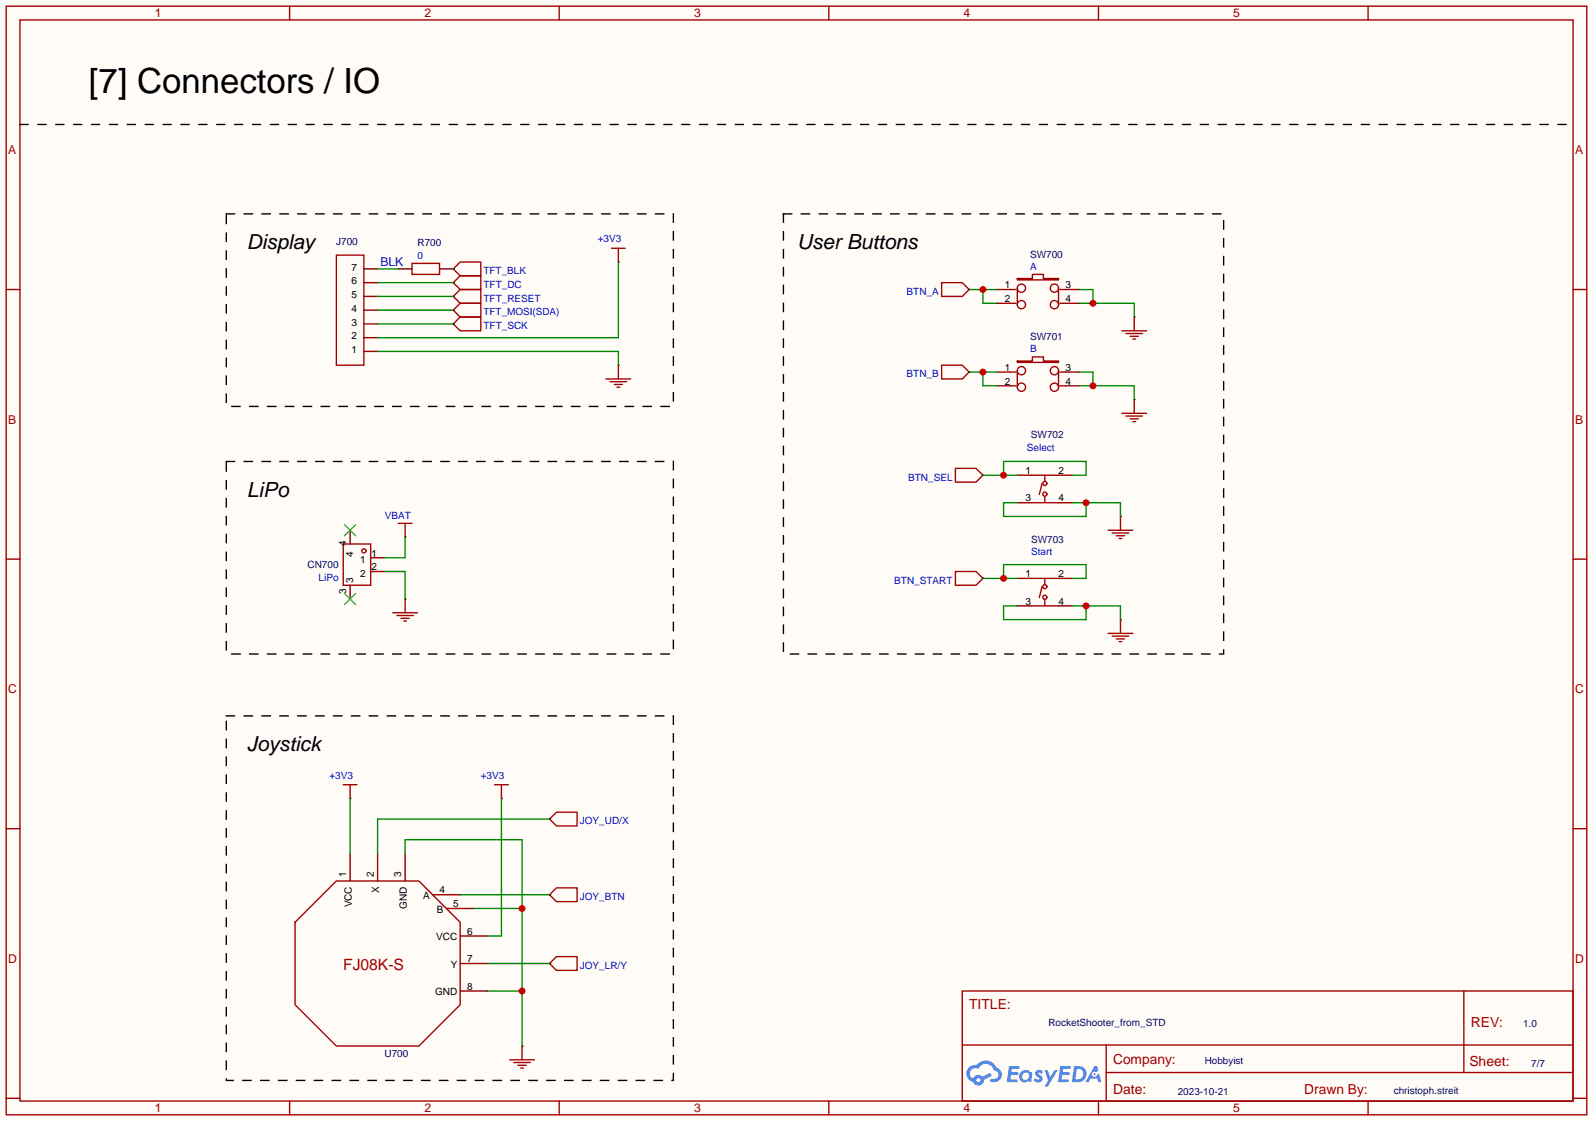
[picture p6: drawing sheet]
<svg xmlns="http://www.w3.org/2000/svg" width="294mm" height="207mm" viewBox="0 0 294 207" stroke-linecap="round" stroke-linejoin="round" font-family="sans-serif">
<path d="M0 0h294.1v207h-294.1z" fill="#fffcf7"/>
<g fill="none" stroke="#a10000" stroke-width=".25">
<path d="M1.1 1.1h291.9v204.8h-291.9zM3.7 3.7h286.7v199.6h-286.7zM53.5 1.1v2.6M103.3 1.1v2.6M153 1.1v2.6M202.8 1.1v2.6M252.6 1.1v2.6M1.1 53.5h2.6M290.4 53.5h2.6M1.1 103.3h2.6M290.4 103.3h2.6M1.1 153h2.6"/>
<path d="M290.4 153h2.6M177.7 183h112.7v20.3h-112.7zM177.7 193h112.7M204.2 198.1h86.2M204.2 193v10.1M270.3 183v15.1M1.1 202.8h2.6M53.5 203.3v2.6M103.3 203.3v2.6M153 203.3v2.6M202.8 203.3v2.6M252.6 203.3v2.6"/>
<path d="M290.4 202.8h2.6"/>
</g>
<g fill="#5487ff">
<path d="M191.3 197.7l.6-.1 .4 .1 .3 .2-.3 .5a.34 .34 0 0 0-.2-.3 .34 .34 0 0 0-.4 .1v.1a1.01 1.01 0 0 1 .7 1.2 .99 .99 0 0 1-1.6 0l.4-.4 .5 .3 .2-.1v-.2a.88 .88 0 0 1-.6-1.4z"/>
<path d="M192.9 197.6h.5l.5 1.3 .8-1.3h.6l-1.8 3h-.6l.6-1.1z"/>
<path d="M186.3 196.8h.9a1.14 1.14 0 0 1 1 .2l-.1 .3-1.3 .1-.1 .6h1.1l.3 .3-.3 .2h-1.1l-.2 .8 1.3 .1 .1 .3-.3 .1h-1.7z"/>
<path d="M195.8 196.8h.8a1.15 1.15 0 0 1 1.1 .2l-.1 .3-1.3 .1-.1 .6h1.1l.2 .3-.2 .2h-1.2l-.1 .8 1.2 .1 .1 .3-.2 .1h-1.8z"/>
<path d="M202.1 196.9h.5l.2 .9-.4 .2a.5 .5 0 0 0-.8 .2 .5 .5 0 0 0 .4 .7 .5 .5 0 0 0 .6-.5l.3-.2 .5 1.6h-.6l-.2-.6h-1.2l-.4 .6h-.6z"/>
<path d="M198.3 196.9l-.4 2.9h1a1.52 1.52 0 0 0 1.7-1.5 1.52 1.52 0 0 0-1.8-1.4zM198.8 197.4a1 1 0 0 1 1.2 1 1 1 0 0 1-1.2 .9h-.2z"/>
<path d="M188.5 198a1.06 1.06 0 0 0-.1 1.5 1.06 1.06 0 0 0 1.5 .1l.5 .2 .2-1.6-.1-.2h-.3a1.07 1.07 0 0 0-1.7 0zM188.7 198.7a.67 .67 0 0 1 1.3 0 .67 .67 0 0 1-1.3 0z"/>
<path d="M178.9 197.1a1.57 1.57 0 0 0 .8 2.7 1.04 1.04 0 0 0 1.1 .7 1.04 1.04 0 0 0 .9-1.1l1.4-.7-.3-.6-1.4 .7a1.06 1.06 0 0 0-1.7 .4 1 1 0 0 1-.5-1.5 1 1 0 0 1 1.4-.3 1.53 1.53 0 0 1 1.6-.9 1.53 1.53 0 0 1 1.3 1.2 .82 .82 0 0 1 .8 1 .82 .82 0 0 1-1.1 .5 .31 .31 0 0 0-.4 .3 .31 .31 0 0 0 .3 .3 1.43 1.43 0 0 0 1.8-.8 1.43 1.43 0 0 0-.9-1.9 2.15 2.15 0 0 0-3.7-.4l-.9 .1zM180.3 199.5a.39 .39 0 0 1 .7 0 .39 .39 0 0 1-.7 0z"/>
<circle cx="202.1" cy="198.4" r=".19"/>
</g>
<path d="M3.7 23h285.7M41.8 39.5h82.5v35.6h-82.5zM144.7 39.5h81.2v81.3h-81.2zM41.8 85.2h82.5v35.6h-82.5zM41.8 132.2h82.5v67.3h-82.5z" fill="none" stroke="#000" stroke-width=".25" stroke-dasharray="1.5 1.8"/>
<g fill="none" stroke="#a10000" stroke-width=".25">
<path d="M62.1 47.1h5.1v20.3h-5.1zM76.1 48.6h5.1v2.1h-5.1zM83.7 54.7l1.3-1.2h3.8v2.5h-3.8zM85 58.5h3.8v2.6h-3.8l-1.3-1.3zM85 56h3.8v2.5h-3.8l-1.3-1.2zM85 50.9h3.8v2.6h-3.8l-1.3-1.3zM85 48.4h3.8v2.5h-3.8l-1.3-1.2zM112.9 45.8h2.5M114.2 45.8v2.6M173.9 52.2h3.8l1.2 1.3-1.2 1.2h-3.8zM186.6 53.5h1M186.6 56h1"/>
<path d="M187.8 51.4h2.8v-.7h2.1v.7h2.8v.3h-7.7zM187.8 53.2v3.1M195.5 53.2v3.1M195.7 53.5h1M195.7 56h1M209.4 58.5v2.6M111.9 70h4.6M112.6 70.5h3.1M113.4 71h1.5M113.9 71.5h.5M114.2 67.4v2.6M173.9 67.4h3.8l1.2 1.3-1.2 1.3h-3.8z"/>
<path d="M186.6 68.7h1M186.6 71.2h1M187.8 66.7h2.8v-.8h2.1v.8h2.8v.2h-7.7zM187.8 68.5v3M195.5 68.5v3M195.7 68.7h1M195.7 71.2h1M207.1 61.1h4.6M207.1 76.3h4.6M207.9 61.6h3M207.9 76.8h3M208.7 62.1h1.5"/>
<path d="M208.7 77.3h1.5M209.2 62.6h.5M209.2 77.9h.5M209.4 73.8v2.5M73.5 96.6h2.6M74.8 96.6v2.6M176.4 86.5h3.8l1.3 1.3-1.3 1.2h-3.8zM190.4 87.8h5.1M190.4 92.8h5.1M192.4 89.3l-.5 2M192.9 87.8v1M192.9 91.8v1"/>
<path d="M204.6 97.9h4.6M205.4 98.4h3M206.1 98.9h1.5M206.6 99.4h.5M206.9 95.4v2.5M63.4 100.5h5.1v7.6h-5.1zM72.5 113.2h4.6M73.3 113.7h3M74 114.2h1.6M74.5 114.7h.6M74.8 110.6v2.6M176.4 105.5h3.8l1.3 1.3-1.3 1.3h-3.8z"/>
<path d="M190.4 106.8h5.1M190.4 111.9h5.1M192.4 108.3l-.5 2.1M192.9 106.8v1M192.9 110.8v1M204.6 117h4.6M205.4 117.5h3M206.1 118h1.5M206.6 118.5h.5M206.9 114.4v2.6M63.4 144.9h2.5M64.6 144.9v2.5"/>
<path d="M91.3 144.9h2.6M92.6 144.9v2.5M102.7 150h3.9v2.5h-3.9l-1.2-1.2zM62.1 162.7h15.2l7.7 7.6v15.2l-7.7 7.7h-15.2l-7.6-7.7v-15.2zM102.7 164h3.9v2.5h-3.9l-1.2-1.3zM102.7 176.7h3.9v2.5h-3.9l-1.2-1.3zM94.1 195.7h4.6M94.9 196.2h3M95.6 196.7h1.6M96.1 197.2h.5M96.4 193.2v2.5"/>
<circle cx="188.6" cy="56.3" r=".76"/>
<circle cx="188.6" cy="53.2" r=".76"/>
<circle cx="194.7" cy="56.3" r=".76"/>
<circle cx="194.7" cy="53.2" r=".76"/>
<circle cx="188.6" cy="68.5" r=".76"/>
<circle cx="188.6" cy="71.5" r=".76"/>
<circle cx="194.7" cy="68.5" r=".76"/>
<circle cx="194.7" cy="71.5" r=".76"/>
<circle cx="192.9" cy="91.2" r=".38"/>
<circle cx="192.9" cy="89.3" r=".38"/>
<circle cx="67.2" cy="101.7" r=".38"/>
<circle cx="192.9" cy="110.3" r=".38"/>
<circle cx="192.9" cy="108.3" r=".38"/>
</g>
<g fill="none" stroke="#870000" stroke-width=".25">
<path d="M67.2 52.2h2.5M67.2 54.7h2.5M67.2 57.3h2.5M67.2 59.8h2.5M67.2 49.7h2.5M73.5 49.7h2.6M81.2 49.7h2.5M83.7 59.8h.1M83.7 57.3h.1M83.7 54.7h.1M83.7 52.2h.1M83.7 49.7h.1"/>
<path d="M114.2 48.4h.1M178.9 53.5h.1M184 53.5h2.6M184 56h2.6M196.7 53.5h2.6M196.7 56h2.6M209.4 58.5h.1M67.2 62.4h2.5M67.2 64.9h2.5M114.2 67.4h.1M178.9 68.7h.1M184 68.7h2.6"/>
<path d="M184 71.2h2.6M196.7 68.7h2.6M196.7 71.2h2.6M209.4 73.8h.1M64.6 97.9v2.6M74.8 99.2h.1M181.5 87.8h.1M187.8 87.8h2.6M187.8 92.8h2.6M195.5 87.8h2.5M195.5 92.8h2.5M206.9 95.4h.1"/>
<path d="M64.6 108.1v2.5M68.5 103h2.5M68.5 105.5h2.5M74.8 110.6h.1M181.5 106.8h.1M187.8 106.8h2.6M187.8 111.9h2.6M195.5 106.8h2.5M195.5 111.9h2.5M206.9 114.4h.1M64.6 147.4h.1M64.6 157.6v5.1"/>
<path d="M69.7 157.6v5.1M74.8 157.6v5.1M92.6 147.4h.1M101.5 151.3h.1M79.9 165.2h5.1M82.4 167.8h5.1M85 172.8h5M85 177.9h5M101.5 165.2h.1M101.5 177.9h.1M85 183h5M96.4 193.2h.1"/>
</g>
<path d="M63.6 96.9l2.1 2M65.7 96.9l-2.1 2M63.6 109.6l2.1 2M65.7 109.6l-2.1 2" fill="none" stroke="#3c3" stroke-width=".25"/>
<g fill="none" stroke="#008700" stroke-width=".25">
<path d="M69.7 59.8h14M69.7 57.3h14M69.7 54.7h14M69.7 52.2h14M114.2 48.4v14h-44.5M69.7 64.9h44.5v2.5M74.8 99.2v3.8h-3.8M71 105.5h3.8v5.1M64.6 147.4v10.2M74.8 157.6v-2.5h21.6v38.1M92.6 147.4v25.4h-2.6M87.5 167.8h8.9"/>
<path d="M90 183h6.4"/>
</g>
<g fill="#c00">
<circle cx="96.4" cy="183" r=".63"/>
<circle cx="96.4" cy="167.8" r=".63"/>
</g>
<path d="M199.3 56h10.1v2.5M199.3 53.5h2.5v2.5M101.5 151.3h-31.8v6.3M85 165.2h16.5M90 177.9h11.5" fill="none" stroke="#008700" stroke-width=".25"/>
<circle cx="201.8" cy="56" r=".63" fill="#c00"/>
<path d="M199.3 71.2h10.1v2.6M199.3 68.7h2.5v2.5" fill="none" stroke="#008700" stroke-width=".25"/>
<circle cx="201.8" cy="71.2" r=".63" fill="#c00"/>
<path d="M178.9 53.5h5.1M181.5 53.5v2.5h2.5" fill="none" stroke="#008700" stroke-width=".25"/>
<circle cx="181.5" cy="53.5" r=".63" fill="#c00"/>
<path d="M178.9 68.7h5.1M181.5 68.7v2.5h2.5" fill="none" stroke="#008700" stroke-width=".25"/>
<circle cx="181.5" cy="68.7" r=".63" fill="#c00"/>
<path d="M181.5 87.8h6.3M185.3 87.8v-2.6h15.2v2.6h-2.5" fill="none" stroke="#008700" stroke-width=".25"/>
<circle cx="185.3" cy="87.8" r=".63" fill="#c00"/>
<path d="M187.8 92.8h-2.5v2.6h15.2v-2.6M198 92.8h8.9v2.6" fill="none" stroke="#008700" stroke-width=".25"/>
<circle cx="200.5" cy="92.8" r=".63" fill="#c00"/>
<path d="M187.8 111.9h-2.5v2.5h15.2v-2.5M198 111.9h8.9v2.5" fill="none" stroke="#008700" stroke-width=".25"/>
<circle cx="200.5" cy="111.9" r=".63" fill="#c00"/>
<path d="M181.5 106.8h6.3M185.3 106.8v-2.5h15.2v2.5h-2.5" fill="none" stroke="#008700" stroke-width=".25"/>
<circle cx="185.3" cy="106.8" r=".63" fill="#c00"/>
<path d="M69.7 49.7h3.8M83.7 49.7h.1" fill="none" stroke="#008700" stroke-width=".25"/>
<text font-size="6.4" x="16.4" y="17.2">[7] Connectors / IO</text>
<g font-size="3.8">
<text x="45.6" y="46">Display</text>
<text x="147.2" y="46">User Buttons</text>
<text x="45.6" y="91.7">LiPo</text>
<text x="45.6" y="138.7">Joystick</text>
</g>
<text font-size="2.9" fill="#a00000" x="63.4" y="179.2">FJ08K-S</text>
<g font-size="2.6" fill="#a00000">
<text x="178.9" y="186.2">TITLE:</text>
<text x="271.6" y="189.6">REV:</text>
<text x="271.3" y="196.9">Sheet:</text>
<text x="205.5" y="202">Date:</text>
</g>
<g font-size="2.5" fill="#a00000">
<text x="205.5" y="196.4">Company:</text>
<text x="240.8" y="202">Drawn By:</text>
</g>
<g font-size="2.2" fill="#a00000">
<text x="28.6" y="3.2">1</text>
<text x="78.4" y="3.2">2</text>
<text x="128.1" y="3.2">3</text>
<text x="177.9" y="3.2">4</text>
<text x="227.7" y="3.2">5</text>
<text x="1.5" y="28.5">A</text>
<text x="290.8" y="28.5">A</text>
<text x="1.5" y="78.2">B</text>
<text x="290.8" y="78.2">B</text>
<text x="1.5" y="128">C</text>
<text x="290.8" y="128">C</text>
<text x="1.5" y="177.8">D</text>
<text x="290.8" y="177.8">D</text>
<text x="28.6" y="205.4">1</text>
<text x="78.4" y="205.4">2</text>
<text x="128.1" y="205.4">3</text>
<text x="177.9" y="205.4">4</text>
<text x="227.7" y="205.4">5</text>
</g>
<text font-size="2.2" fill="#00f" x="70.2" y="49.1">BLK</text>
<g font-size="1.8" fill="#000080">
<text x="62.1" y="45.3">J700</text>
<text x="77.1" y="45.4">R700</text>
<text x="190.2" y="47.6">SW700</text>
<text x="190.2" y="62.8">SW701</text>
<text x="190.3" y="80.8">SW702</text>
<text x="190.4" y="100.3">SW703</text>
<text x="56.8" y="104.9">CN700</text>
<text x="193.6" y="189.5">RocketShooter_from_STD</text>
<text x="281.2" y="189.7">1.0</text>
<text x="71" y="195.1">U700</text>
<text x="222.4" y="196.5">Hobbyist</text>
<text x="282.7" y="197.1">7/7</text>
<text x="217.5" y="202.2">2023-10-21</text>
<text x="257.3" y="202.1">christoph.streit</text>
</g>
<g font-size="1.8" fill="#00f">
<text x="77.1" y="47.8">0</text>
<text x="110.4" y="44.7">+3V3</text>
<text x="89.3" y="50.6">TFT_BLK</text>
<text x="89.3" y="53.2">TFT_DC</text>
<text x="190.2" y="49.8">A</text>
<text x="89.3" y="58.2">TFT_MOSI(SDA)</text>
<text x="89.3" y="55.7">TFT_RESET</text>
<text x="167.4" y="54.5">BTN_A</text>
<text x="89.3" y="60.8">TFT_SCK</text>
<text x="190.2" y="65">B</text>
<text x="167.4" y="69.7">BTN_B</text>
<text x="189.6" y="83.4">Select</text>
<text x="167.7" y="88.7">BTN_SEL</text>
<text x="71.1" y="95.8">VBAT</text>
<text x="58.8" y="107.3">LiPo</text>
<text x="165.1" y="107.8">BTN_START</text>
<text x="190.4" y="102.6">Start</text>
<text x="60.8" y="143.8">+3V3</text>
<text x="88.8" y="143.8">+3V3</text>
<text x="107.1" y="152.3">JOY_UD/X</text>
<text x="107.1" y="166.2">JOY_BTN</text>
<text x="107.1" y="178.9">JOY_LR/Y</text>
</g>
<g font-size="1.8">
<text x="64.9" y="52.5">6</text>
<text x="64.9" y="50">7</text>
<text x="185.5" y="53.2">1</text>
<text x="196.7" y="53.2">3</text>
<text x="64.9" y="55.1">5</text>
<text x="64.9" y="57.6">4</text>
<text x="185.5" y="55.8">2</text>
<text x="196.7" y="55.8">4</text>
<text x="64.9" y="60.1">3</text>
<text x="64.9" y="62.7">2</text>
<text x="64.9" y="65.2">1</text>
<text x="185.5" y="68.5">1</text>
<text x="185.5" y="71">2</text>
<text x="196.7" y="68.5">3</text>
<text x="196.7" y="71">4</text>
<text x="189.3" y="87.5">1</text>
<text x="195.5" y="87.5">2</text>
<text x="189.3" y="92.6">3</text>
<text x="195.5" y="92.6">4</text>
<text x="63.9" y="100.8" transform="rotate(-90 63.9 100.8)">4</text>
<text x="65.2" y="107.6" transform="rotate(-90 65.2 107.6)">3</text>
<text x="65.2" y="102.9" transform="rotate(-90 65.2 102.9)">4</text>
<text x="66.5" y="104">1</text>
<text x="66.5" y="106.6">2</text>
<text x="68.6" y="102.8">1</text>
<text x="68.6" y="105.3">2</text>
<text x="189.3" y="106.6">1</text>
<text x="195.5" y="106.6">2</text>
<text x="63.9" y="109.7" transform="rotate(-90 63.9 109.7)">3</text>
<text x="189.3" y="111.7">3</text>
<text x="195.5" y="111.7">4</text>
<text x="63.9" y="161.9" transform="rotate(-90 63.9 161.9)">1</text>
<text x="69" y="161.9" transform="rotate(-90 69 161.9)">2</text>
<text x="74.1" y="161.9" transform="rotate(-90 74.1 161.9)">3</text>
<text x="64.9" y="167.6" transform="rotate(-90 64.9 167.6)">VCC</text>
<text x="70" y="164.9" transform="rotate(-90 70 164.9)">X</text>
<text x="75.1" y="167.8" transform="rotate(-90 75.1 167.8)">GND</text>
<text x="78.1" y="166">A</text>
<text x="81.2" y="165">4</text>
<text x="83.7" y="167.5">5</text>
<text x="80.6" y="173.6">VCC</text>
<text x="80.7" y="168.6">B</text>
<text x="86.2" y="172.6">6</text>
<text x="83.2" y="178.7">Y</text>
<text x="86.2" y="177.7">7</text>
<text x="80.3" y="183.8">GND</text>
<text x="86.2" y="182.8">8</text>
</g>
</svg>
